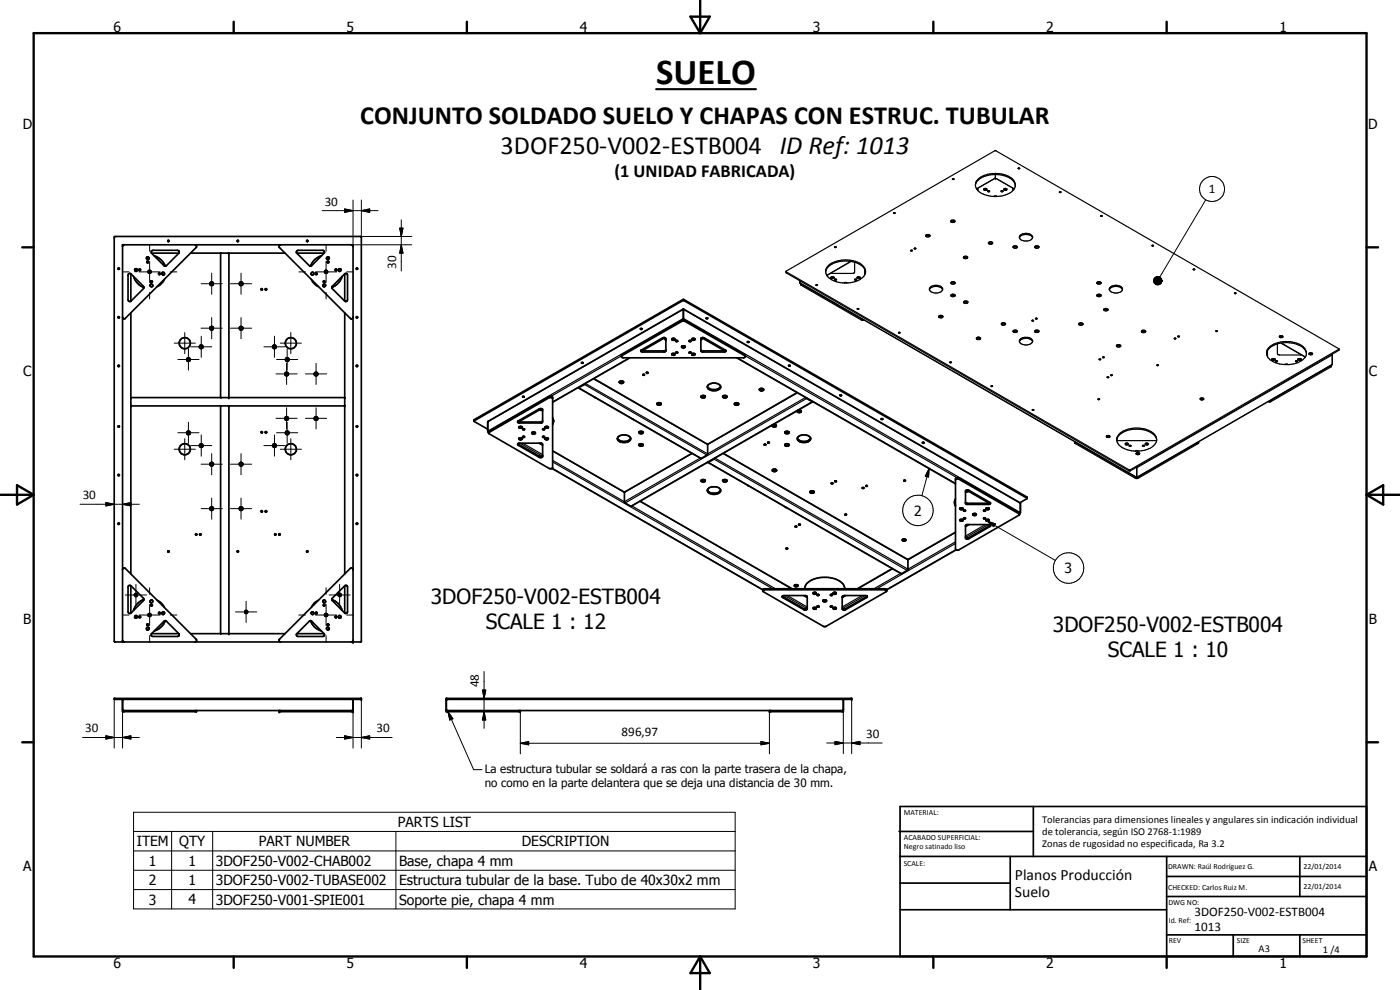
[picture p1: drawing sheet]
<svg xmlns="http://www.w3.org/2000/svg" width="420mm" height="297mm" viewBox="0 0 420 297" stroke-linecap="round" stroke-linejoin="round" font-family="sans-serif">
<g fill="none" stroke="#000" stroke-width=".51">
<path d="M34.4 71h73.8l.2 .1v121.3l-.1 .2-73.9-.1zM36.8 73.4h69.1v119.2l-.1-.1M36.8 73.4l.1 .2M36.8 73.4v119.2M37.3 73.4l-.5 .6M44.1 78.4h.3l.1 .3-.4 .1zM45.4 75.4l.5-.3h7.4l.3 .1 .2 .5-3.9 4-.4 .1-4-3.8zM45.5 75.9h8.2M46.3 76.8a5.2 5.2 0 0 1 3.3 3M50.4 72.2l.3 .1-.2 .2zM57.2 75.9h28.3M58.5 73.4l.5 .4v.4l-21.5 21.4-.3 .1-.4-.5"/>
<path d="M66.2 75.9v43.4M68.7 75.9v43.4M71.2 72.2l.4 .1-.2 .2zM84.2 73.4l-.4 .4v.4l21.4 21.4 .4 .1 .3-.4M89 75.4l.4-.3h7.5l.4 .3 .1 .3-3.9 4-.4 .1-4.1-3.9zM89.1 75.9h8.2M92 72.2h.4l-.1 .3zM96.5 76.8a5 5 0 0 0-3.3 3M105.4 73.4l.5 .4M105.9 73.5l-.1 .1M35.5 80.4l.3 .1-.1 .3h-.2zM35.5 95l.3 .2-.2 .2z"/>
<path d="M38.6 82.2l.3-.2 .4 .2 3.9 3.9-.2 .5-4 3.9-.4-.2-.2-.3zM39.3 82.2v8.1M39.3 93.9v78.3M40.1 82.9a5.2 5.2 0 0 0 3.1 3.4M41.7 80.8l.5 .1-.1 .3h-.4zM47.7 82h.3l-.1 .4-.3-.2zM49.3 83.8l-1.3 1.7-.9 .5M78.4 86.6l.4 .2-.2 .2zM79.7 86.6l.3 .2-.2 .2-.2-.2zM93.4 83.8l.9 1.3 1.3 .9M94.7 82h.4l.1 .3-.4 .1zM97.1 84.3a.25 .25 0 0 1 .4 .2 .25 .25 0 0 1-.3 .3z"/>
<path d="M100.6 80.8l.4 .1v.3h-.4zM102.6 82.9a5.1 5.1 0 0 1-3 3.4M103.5 82.2l.5-.1 .3 .4v7.5l-.4 .5-.4-.2M103.5 82.2v8.1M103.5 93.9v78.3M103.5 82.2l-3.9 3.8v.5l3.9 3.8M107 80.4l.3 .1-.1 .3h-.2zM107 95l.3 .2-.2 .2zM192.2 98.6l.5 .1-.3 .1zM205.1 92.7v3.3M205.1 92.7l-58.6 33.7-.1 3 .2 .2M205.1 92.7l101 58.1"/>
<path d="M35.5 109.6l.3 .1-.1 .3h-.2zM39.3 119.3h64.2M107 109.6l.3 .1-.1 .3h-.2zM156.9 119.1v.1M157.3 119.1l-.4 .1M157.3 119l-.3-.1-.1 .2M157.3 119v.1M165.9 119.5l-.4-.2h-.7l-18.2 10.6M173.5 116.3l.1 .1M173.6 116.4l36.7 21.1 2.1-1.2v-3M174.5 108.8h.5l-.3 .2zM175.6 115.1l-2 1.3"/>
<path d="M178.2 113.6l34.2 19.7M178.4 119.2l.3 .1M185.9 114.5l.4 .2 .8-.2M186 114.5a.56 .56 0 0 1 .7-.3 .56 .56 0 0 1 .3 .7 .59 .59 0 0 1-.7 .2 .59 .59 0 0 1-.3-.6zM186.5 106.9l18.3-10.6 .7 .1 18.2 10.5M186.6 106.5l18.1-10.4 .5-.1 18.4 10.5 .1 .5-.6 .4h-36l-.6-.3zM189 107.4l-23.1 13.3M192.3 105.2l6.5-3.8 .5-.1 .5 .2v3.8l-.2 .2-6.7 .1-.5-.1zM192.9 112.4l.4-.1 .1 .2-.3 .1zM199.3 101.4l.5 .8M199.8 101.8l-.3-.5-6.8 4M199.8 104.9l-.4 .4h-6.7l-.3-.2"/>
<path d="M201.6 106.3h.1M201.7 106.2h.8M201.7 101.6l-.1 .2a.45 .45 0 0 0 .5 .3 .45 .45 0 0 0 .4-.5M201.7 106.2l-.1 .1M201.7 101.6h.8M202.5 106.2l-.2 .4h-.6l-.1-.3M202.8 105.8l.2-.2 .4 .2-.3 .2zM203 102.2l.4 .2h-.6l.3-.2M203.1 105.6l-.2 .1M204.6 103.9l.7-.1 .3 .2a.54 .54 0 0 1-.5 .4 .54 .54 0 0 1-.5-.5zM204.6 103.9h1l-.4 .2zM207 102.2l.4 .2h-.6l.2-.2"/>
<path d="M207 105.6l.3 .1a.24 .24 0 0 1-.2 .3 .24 .24 0 0 1-.3-.3l.2-.1M207.6 106.3h.1M207.6 106.3l.2 .3h.6l.2-.3M207.7 101.6l-.1 .2a.43 .43 0 0 0 .5 .3 .43 .43 0 0 0 .4-.5M207.7 101.6h.8M207.7 106.2h.8M207.7 106.2l-.1 .1M208.5 106.2l.1 .1M208.6 106.3h.1M210.3 104.9l.5 .4h6.6l.4-.2M210.4 101.4h1l6.3 3.6 .1 .4-.6 .2-6.6-.1-.3-.2zM210.5 118.9l.5 .2 .6-.2"/>
<path d="M210.5 118.8a.7 .7 0 0 1 1.2 .3l-.3 .3h-.6l-.4-.3zM210.6 101.3l6.9 4M210.7 101.3l-.4 .5M210.9 101.4l-.6 .8M212.3 116a2.6 2.6 0 0 0 3.8 .3l.2-.3M212.5 115.6a2.54 2.54 0 0 1 3.8 .4l-.1 .4a2.64 2.64 0 0 1-3.7 .2l-.2-.4zM216.9 118.9l.6 .2 .6-.2M217 118.8l.9-.1 .3 .4-.4 .3h-.6l-.3-.3zM221.1 107.4l65.7 37.8M224.3 102.5l.5 .1-.3 .1zM227.9 116.8a.68 .68 0 0 0 .6 .5 .68 .68 0 0 0 .7-.3l-.1-.2M227.9 116.8l.4-.3 .8 .3"/>
<path d="M228 116.8l.4 .2 .7-.2M236.7 109.6l.4 .2-.3 .1zM239.3 117.8l-26.9 15.5M241.9 119.3l2 1.3M252.1 118.5l.4 .2h-.3zM35.5 127.8l.3 .1-.1 .2h-.2zM39.3 121.8h64.2M66.2 121.8v68.3M68.7 121.8v68.3M78.4 129.6l.4 .1-.4 .2zM78.4 129.5v.1M79.6 129.6l.4 .1-.2 .2z"/>
<path d="M107 127.8l.3 .1-.1 .2h-.2zM142.3 126.4l.1-.5 62.7-36.1 103.1 59.3-.1 .5-2 1.2M142.3 126.4l4.1 2.4M142.3 126.3v.1M142.4 126.2l-.1 .1M142.4 126.2l62.8-36 102.9 59.2M146.5 129.5l.1 .1M146.7 129.5l18.1-10.5h1v21.5h-1l-18-10.3-.2-.2zM155.4 133.2l.3-.2h6.9l.2 .3v3.7l-.3 .3-.7-.1-6.3-3.6zM155.4 133.1l6.4 3.8h.7l.3-.2M155.5 126.3l6.3-3.6 .7-.1 .3 .3v3.7l-.2 .3h-6.9l-.3-.2zM155.7 131.5a.47 .47 0 0 0 .5 .5 .47 .47 0 0 0 .5-.5"/>
<path d="M155.7 128.1a.47 .47 0 0 0 .5 .4 .47 .47 0 0 0 .5-.4M155.7 128.1h1M155.7 131.5h1M155.8 131.5h.8M155.8 128.1h.8M156.9 131l.5 .1-.2 .2zM157 128.7h.4l-.1 .2-.5-.1 .5-.1M157.4 131.1h.1M159.7 129.8h.9M160.6 129.8a.51 .51 0 0 1-.4 .5 .51 .51 0 0 1-.6-.5M160.6 129.8l-.5-.2-.5 .2M161.8 123l1 .2"/>
<path d="M161.9 133l.9 .5M162.5 122.6l-6.8 3.9M162.8 126.2l-.5 .4h-6.4l-.5-.2M162.9 131h.5v.2h-.5zM163 128.7h.4l-.1 .2-.5-.1 .4-.1M163.4 131.1h.1M163.5 131.6a.59 .59 0 0 1 1 .2l-.5 .2zM163.6 128.1l.6-.2 .4 .3a.68 .68 0 0 1-1.1 .1zM163.6 131.5h.9M163.6 128.1h.9M165.9 125.3l.2 .9-.2 1.2M165.9 135.3l21.5 12.4"/>
<path d="M166.1 126.2l-.2 .9M185.3 131.5a2.47 2.47 0 0 0 4 0M185.5 131.1a2.54 2.54 0 0 1 3.8 .4 1.39 1.39 0 0 1-1.5 1.3h-1a1.15 1.15 0 0 1-1.2-.4 1.15 1.15 0 0 1-.1-1.3zM189.7 125.6l.3 .3M191.8 133.3l.6 .3 .5-.3M191.8 129.6l.4 .2 .7-.2M191.8 129.5l.8-.1 .4 .2a.57 .57 0 0 1-.6 .5 .57 .57 0 0 1-.6-.6zM191.8 133.3l.8-.2 .4 .2a.57 .57 0 0 1-.6 .6 .57 .57 0 0 1-.6-.6zM197.2 121l.6 .2 .6-.2M197.3 120.9a.75 .75 0 0 1 1.1 .4v.1a.63 .63 0 0 1-.7 .2 .63 .63 0 0 1-.4-.7zM207.7 136l-20.3 11.7M212.4 138.7h.1"/>
<path d="M212.4 138.7l58 33.4 2-1.1v-3.1M214.4 137.5l-2 1.2M217.1 136l55.3 31.9M220.4 121.1l.6-.3 .6 .3M220.4 121.1a.68 .68 0 0 0 .6 .5 .68 .68 0 0 0 .7-.3l-.1-.2M220.5 121.1l.4 .2 .7-.2M229.3 133.4l.4-.1 .1 .2zM230.4 132.7l.5 .1-.3 .2zM230.8 132.7l.1 .1M231.7 127.6a.74 .74 0 0 1 1.3 .2 .73 .73 0 0 1-1.3-.2zM231.8 127.6l.6 .2 .5-.2M235.6 133.3l.6 .3 .6-.3"/>
<path d="M235.6 129.6l.4 .2 .8-.2M235.7 129.5a.7 .7 0 0 1 1.1 .3 .69 .69 0 0 1-.7 .3 .69 .69 0 0 1-.5-.4zM235.7 133.3a.68 .68 0 0 1 1.1 .3 .66 .66 0 0 1-.7 .3 .66 .66 0 0 1-.5-.5zM239.3 131.5a1.38 1.38 0 0 0 1.4 1.3l1.7-.2 .7-.5 .2-.6M239.3 131.5a2.39 2.39 0 0 1 4 0M239.3 131.5a2.51 2.51 0 0 0 4 0M239.3 123.2l.5 .3 .6-.3M239.3 123.2a.7 .7 0 0 1 1.2 .3 .69 .69 0 0 1-.7 .3 .69 .69 0 0 1-.5-.5zM243.9 120.6l-54.5 31.3-2-1.2v-3M244 120.5l-.1 .1M264.5 125.6l.5 .1-.4 .2zM265 125.7l-.1 .1"/>
<path d="M276.8 132.8l.4-.1 .1 .2-.3 .1zM277.3 132.8v.1M35.5 157l.3 .1-.3 .2zM35.5 142.4l.3 .3h-.3zM78.4 153.2l.4 .3-.2 .2zM107 157l.3 .1-.3 .2zM107 142.4l.3 .3h-.3zM165.6 140.5l63.3 36.5M192.1 150.4l45.6 26.3M210.5 144.1l.5 .2 .6-.2M210.5 144a.7 .7 0 0 1 1.2 .3 .69 .69 0 0 1-.7 .3 .69 .69 0 0 1-.6-.5zM212.3 147.1a2.03 2.03 0 0 0 2.8 1.1l1-.5 .2-.6"/>
<path d="M212.3 147.1a2.45 2.45 0 0 1 4 0M212.3 147a2.51 2.51 0 0 0 4 0M216.9 144.1l.6 .2 .6-.2M217 144l.7-.1 .4 .2a.63 .63 0 0 1-.6 .5 .63 .63 0 0 1-.6-.5zM224.4 145.6l.2 .2M231.8 141l.6 .2 .6-.2M233 141l.1 .2-.4 .3-.9-.1v-.4M233 141l-.8-.2-.4 .2M235.7 152.1l.3 .2M238.7 157.9l.4 .1-.4 .1zM239.1 158h.1M239.8 157.3l.4 .1-.4 .1z"/>
<path d="M240.2 157.4h.1M243.1 147.5l.8-.2 .5 .3a.68 .68 0 0 1-.7 .4 .68 .68 0 0 1-.6-.5zM243.2 147.5l.3 .2 .8-.2M250.5 144.4h.1M250.6 144.3l.4 .1-.4 .1zM253.6 154.4l.3-.1 .1 .1zM258.8 146.4h.5l-.2 .2zM259.9 145.7l.4 .1-.4 .1zM271.2 144.2l.3-.1 .2 .2zM286.5 150.6l.3 1.2M286.5 150.6l.3 .9M286.8 149.7l-.3 .9"/>
<path d="M286.8 159.7l-14.4 8.2M286.8 144l.3-.3h.5l18.4 10.6M286.8 143.6v21.1l.2 .3M286.8 143.5l1-.1 18.2 10.7M286.8 143.5v.1M288.1 156l.2-.1a.4 .4 0 0 1 .5-.1 .4 .4 0 0 1 .2 .4l-.6 .2-.3-.2zM288.1 152.5l.6-.1 .3 .3-.7 .2zM288.1 156h.9M288.1 152.5h.9M289.2 155.5l.6-.1a.3 .3 0 0 1-.3 .3 .3 .3 0 0 1-.3-.2zM289.2 153.1l.6 .1-.3 .2zM289.4 153l.1 .1"/>
<path d="M289.8 150.8l.3 .2h6.7l.4-.2M289.9 157.5l6.9-.1 .5 .4-6.5 3.8-.7 .1-.3-.2zM290.1 147.1l6.8 3.9M290.1 147.1l-.3 .1v3.9l.2 .2h6.8l.4-.2v-.3M290.1 147.1h.7l6.4 3.7M290.7 157.4l-.9 .5M290.8 147.4l-1 .3M292 154.2h.9M292.9 154.2l.1 .2a.53 .53 0 0 1-.6 .3 .53 .53 0 0 1-.4-.5M292.9 154.2h-.9M295.2 153.1h.5v.2h-.5zM295.3 155.4h.4v.2l-.4 .1-.1-.1z"/>
<path d="M295.3 153.1h.3M295.9 152.6l.7-.2 .3 .3-.7 .2zM295.9 156a.44 .44 0 0 0 .5 .4 .44 .44 0 0 0 .4-.4M295.9 156h.9M295.9 152.5h.9M297.2 157.6l-6.4 3.7-.5 .1-.5-.2M306 154.1l-.2 .5-18 10.4h-.8M306.1 150.8l.1 3M306.1 154l-.1 .1M306.1 153.9l-.1 .2M306.2 153.8l-.1 .1M306.2 153.8h.1"/>
<path d="M308.1 149.4l.1 .1M36.8 170.9l.2-.4 .6 .1 21.4 21.3-.1 .5-.4 .2M38.7 175.7l.6 .1 3.9 3.9-.2 .5-4 3.9-.4-.2-.2-.3v-7.5zM39.3 175.8v8.1M43.2 179.8a5.2 5.2 0 0 0-3.1 3.3M50.4 165.4l.2-.1 .1 .2-.3 .2zM58.7 160.2l.4 .2-.2 .2zM71.2 165.4l.2-.1 .2 .2-.3 .2zM82.5 160.2l.3 .2-.2 .2zM92 165.4l.3-.1v.4zM99.6 179.8a4.9 4.9 0 0 1 3 3.3M103.5 175.8v8.1"/>
<path d="M103.5 175.8l-3.9 3.8v.5l3.9 3.8M103.5 175.8l.5-.1 .3 .4v7.5l-.4 .5-.4-.2M105.9 170.7l-.3-.3-.5 .2-21.3 21.3 .1 .5 .3 .2M228.9 177.3l.6-.3h36l.6 .3M229 176.8l36.7-.1 .4 .2v.5l-18.3 10.6h-.6l-18.1-10.5zM234.8 178.9l.6-.2 6.6 .1 .3 .3-.1 3.7-.8 .2-6.5-3.7zM234.8 178.9l6.4 3.7 .5 .1 .6-.3M235.9 164.6h.1M235.9 164.5l.5 .1-.3 .1zM238.4 175.6a.61 .61 0 0 1 1.1 .2l-.3 .2h-.5zM238.5 175.6h.9M241.3 178.7l1 .5"/>
<path d="M241.5 176.5v.2a4.3 4.3 0 0 1 4.3-3.3 7.2 7.2 0 0 1 7.5 2.2l.2 1.1M244.1 177.8h.8M244.2 177.8h.7M244.2 177.8l-.2 .2a.45 .45 0 0 0 .5 .3 .45 .45 0 0 0 .4-.5M245.6 178.4l.1 .2h-.5l.4-.2M249.5 178.4l.3 .2-.5 .1v-.3h.3M250.1 177.8l.6-.1 .3 .3a.45 .45 0 0 1-.5 .3 .45 .45 0 0 1-.4-.5zM250.1 177.8h.8M252.8 178.9l.6-.2h6.3l.6 .3-.2 .3-6.5 3.7h-.5l-.3-.3zM253.5 176.5v.2M253.7 178.7l-.9 .5M260.2 178.9l-6.4 3.7-.5 .1-.5-.3"/>
<path d="M267.7 170.6l-10.4 6.1M270.8 161.9l.4 .2 .6-.2M270.9 161.8l.4-.1 .6 .3a.6 .6 0 0 1-.5 .4 .6 .6 0 0 1-.6-.2zM287 165l-20.9 12M36.8 192.2l.5 .4M36.9 192.5l-.1 .1M44.2 187.2l.3 .1v.3a.25 .25 0 0 1-.4 0 .25 .25 0 0 1 .1-.4zM45.3 181.4h.3l.2 .1-.2 .3h-.3zM45.5 190.1l-.1 .7 .5 .2h7.4l.4-.2v-.7M45.5 190.1h8.2M45.5 190.1l4-3.9 .4 .2 3.8 3.7M47.1 180.1l1.3 .9 .9 1.2"/>
<path d="M49.6 186.2a5.3 5.3 0 0 1-3.3 3.2M57.2 190.1h28.3M89 190.2l3.8-3.8 .4-.2 4.2 4.2-.1 .4-.4 .2h-7.5l-.4-.2zM89.1 190.1h8.2M93.2 186.2a5.1 5.1 0 0 0 3.3 3.2M95.6 180.1l-1.3 .9-.9 1.2M97.1 181.4h.3v.4h-.3zM98.3 187.2l.4 .2-.2 .3-.3-.2zM100.6 185a.25 .25 0 0 1 .4-.1 .25 .25 0 0 1-.1 .4h-.2zM105.9 192.3l-.5 .3M244.1 182.4l.7-.2 .2 .3-.2 .3h-.5zM244.1 182.4h.8"/>
<path d="M245.6 181.8l.2 .2M245.6 181.8l-.4 .1 .1 .2 .5-.1M245.8 182h.1M247 180.1h1l-.4 .2zM247.1 180l.9 .1a.49 .49 0 0 1-.5 .5 .49 .49 0 0 1-.5-.5zM249.5 181.8l.3 .2M249.6 181.8l-.3 .1-.1 .2 .6-.1M249.8 182h.1M250.1 182.4l.6-.2 .3 .3-.1 .3h-.6zM250.1 182.4h.8M34.3 209.5h74.1v.3h-74.1zM37 209.8l-.2 .3v2.9l.1 .2"/>
<path d="M59 213.2v.3h-22.2v-.3h69.1v.3h-22.1v-.3M105.7 209.8l.2 .2-.1 3.2M133.9 209.5h121.7v.3h-121.7zM134.2 209.8l-.3 .2v3l.2 .2M156.2 213.2v.3h-22.3v-.3h119.2v.3h-22.2v-.3M252.8 209.8l.3 .3v2.9M253.1 213l-.2 .2M253.1 213h.1M269.8 249.5h40.3M270.1 242h140v45h-140zM270.1 257h140M303.2 257v16"/>
<path d="M310.1 242v15M350.1 257v30M390.1 257v12M270.1 265h33.1M270.1 273h80M350.1 269h60M350.1 263h60M350.1 280.5h60M370.1 280.5v6.5M390.1 280.5v6.5"/>
<circle cx="44.4" cy="77.5" r=".39"/>
<circle cx="98.4" cy="77.5" r=".43"/>
<circle cx="98.4" cy="78.6" r=".25"/>
<circle cx="40.8" cy="81" r=".39"/>
<circle cx="44.9" cy="81.5" r=".47"/>
<circle cx="45.5" cy="85.6" r=".42"/>
<circle cx="45.5" cy="84.5" r=".24"/>
<circle cx="49" cy="82.1" r=".41"/>
<circle cx="63.5" cy="98.5" r=".56"/>
<circle cx="63.5" cy="85.2" r=".53"/>
<circle cx="72.3" cy="98.5" r=".56"/>
<circle cx="72.4" cy="85.2" r=".54"/>
<circle cx="93.7" cy="82.1" r=".42"/>
<circle cx="97.3" cy="85.7" r=".41"/>
<circle cx="97.9" cy="81.5" r=".47"/>
<circle cx="101.9" cy="81" r=".4"/>
<circle cx="212.1" cy="95.5" r=".21"/>
<circle cx="55.5" cy="103" r="1.66"/>
<circle cx="56.6" cy="107.9" r=".55"/>
<circle cx="60.4" cy="104.1" r=".55"/>
<circle cx="82.4" cy="104.1" r=".55"/>
<circle cx="86" cy="112.2" r=".55"/>
<circle cx="86.2" cy="107.9" r=".54"/>
<circle cx="87.3" cy="103" r="1.66"/>
<circle cx="94.9" cy="112.2" r=".55"/>
<circle cx="194.2" cy="111.8" r=".22"/>
<circle cx="55.5" cy="134.8" r="1.68"/>
<circle cx="56.6" cy="129.9" r=".54"/>
<circle cx="60.4" cy="133.7" r=".55"/>
<circle cx="63.5" cy="139.3" r=".54"/>
<circle cx="72.3" cy="139.3" r=".55"/>
<circle cx="82.4" cy="133.7" r=".55"/>
<circle cx="86" cy="125.5" r=".54"/>
<circle cx="86.2" cy="129.9" r=".54"/>
<circle cx="87.3" cy="134.8" r="1.66"/>
<circle cx="94.9" cy="125.6" r=".55"/>
<circle cx="63.5" cy="152.6" r=".55"/>
<circle cx="72.4" cy="152.6" r=".54"/>
<circle cx="79.8" cy="153.4" r=".22"/>
<circle cx="249.7" cy="145.1" r=".21"/>
<circle cx="40.8" cy="178.5" r=".45"/>
<circle cx="60.1" cy="160.4" r=".21"/>
<circle cx="83.9" cy="160.4" r=".21"/>
<circle cx="102" cy="178.5" r=".45"/>
<circle cx="40.8" cy="185.1" r=".4"/>
<circle cx="41.9" cy="185.1" r=".25"/>
<circle cx="44.3" cy="188.6" r=".42"/>
<circle cx="44.9" cy="184.5" r=".47"/>
<circle cx="45.4" cy="180.4" r=".42"/>
<circle cx="47.8" cy="184" r=".26"/>
<circle cx="49" cy="184" r=".41"/>
<circle cx="73.9" cy="183.6" r=".46"/>
<circle cx="93.8" cy="184" r=".42"/>
<circle cx="94.9" cy="183.9" r=".26"/>
<circle cx="97.3" cy="180.5" r=".41"/>
<circle cx="97.8" cy="184.5" r=".47"/>
<circle cx="98.4" cy="188.6" r=".41"/>
<circle cx="102" cy="185.1" r=".43"/>
</g>
<g fill="none" stroke="#000" stroke-width=".35">
<path d="M285.8 53.7l.5 .1zM285.8 53.8h.1M293.4 53.9a8.5 8.5 0 0 1 10.7 .1 2.56 2.56 0 0 1-1.3 4.1 8.9 8.9 0 0 1-9.3-.9 2.28 2.28 0 0 1-.1-3.3zM293.4 56.5v.7M295.3 56.7a.45 .45 0 0 1 .7-.3 .45 .45 0 0 1 0 .8 .45 .45 0 0 1-.7-.3zM295.3 57h.8M296.4 57.3l.4-.1 .2 .2-.4 .1zM298.2 59l.3-.2 .7 .2M298.7 52.4v1.1M298.7 53.5l-5.6 3.2 .3 .2M298.7 53.5l5.6 3.2-.3 .2M300.6 57.2l.4 .2-.5 .1z"/>
<path d="M301.3 57h.8M304 56.5v.7M304.7 55.3a5.7 5.7 0 0 0-5.7-2.9 6.5 6.5 0 0 0-6.1 2.6l-.2 .7M304.7 55.3v.4M305.6 50.5l.2-.1 .2 .2zM318 57.6l.4 .1-.3 .1zM250.5 74l.4 .2-.3 .1zM255.4 78.4l-7.3 4.3M256.5 78.7v3l-.3 .3h-6.9M268.2 63.9h.4l-.3 .2zM273.3 75.2v.1M273.3 75.1l.5 .1-.3 .1z"/>
<path d="M274.4 74.5v.1M274.4 74.5l.5 .1-.4 .1zM277.9 70.9l.4-.2 .7 .2M277.9 70.5l.8-.1 .4 .2a.67 .67 0 0 1-.6 .5 .67 .67 0 0 1-.7-.4zM285.4 66.5l.4-.2 .7 .2M285.4 66.2l.8-.2 .4 .3a.67 .67 0 0 1-.6 .5 .67 .67 0 0 1-.7-.5zM289.1 77.2a.68 .68 0 0 1 .7-.4 .68 .68 0 0 1 .6 .6l-.6 .2-.5-.1zM289.2 77.4l.4-.2 .8 .2M296.6 72.9l.4-.3 .9 .2a.68 .68 0 0 1-.6 .5 .68 .68 0 0 1-.7-.4zM296.7 73.1l.4-.2 .7 .2M304.1 74.3l.4-.2 .8 .2M304.2 73.8h.9l.2 .3a.67 .67 0 0 1-.7 .4 .67 .67 0 0 1-.5-.5z"/>
<path d="M305.9 71.3a2.51 2.51 0 0 1 4 0M306.1 70.7a2.28 2.28 0 0 1 3.8 .6l-.8 .8-1.7 .2a1.17 1.17 0 0 1-1.2-.4 1.17 1.17 0 0 1-.1-1.2zM310.6 74a.68 .68 0 0 1 1.2 .2 .7 .7 0 0 1-1.3-.2zM310.6 74.3l.4-.2 .7 .2M345.7 73.7h.4M345.7 73.7h.5M345.7 73.7h.1M346.1 73.7h.1M204.7 96.1v.3M204.9 89.9v.3M205.3 89.9v.3M205.5 96.1v.3"/>
<path d="M235.9 81.4l63-36.2 102.9 59.4 .1 .4-63 36.3-102.9-59.4zM235.9 81.5l103 59.5 62.9-36.2M240 84.2l.1 .8 101.1 58.3M244.9 85.5v.1M244.9 85.4l.5 .1-.5 .1zM249.4 83.2l.7-.1 .2 .3-.7 .2zM249.4 83.5h.9M250.6 84.1h.3M250.7 84.1l-.2-.2 .1-.2 .5 .1-.3 .3M250.7 84.1h.1M253.3 84.9h1M256.5 83.9l.6-.1a.3 .3 0 0 1-.3 .3 .3 .3 0 0 1-.3-.2z"/>
<path d="M256.7 84.1h.2M257.2 92.6l.3-.1 .2 .3zM257.2 83.2l.7-.1 .3 .3-.7 .2zM257.2 83.5h.9M257.8 92.7l-.1 .1M258.9 95.8l-18.6-10.8 .1 .6 18.1 10.4h.8M259.5 80.7v1.8M259.7 81.3a5.7 5.7 0 0 0-5.6-3 6.3 6.3 0 0 0-6.2 2.6l-.1 .7M259.8 81.6a4.7 4.7 0 0 1-4.6 3.2 7.3 7.3 0 0 1-7.1-2.3 2.97 2.97 0 0 1 2.4-3.9 8.6 8.6 0 0 1 8.7 1.3l.5 1v.7M269.7 99.8h.4l-.3 .1zM278.9 86.9a2.51 2.51 0 0 1 4 0M278.9 86.9a2.12 2.12 0 0 1 3.2-1.1l.6 .5 .2 .6"/>
<path d="M278.9 86.9a2.39 2.39 0 0 0 4 0M281.8 95.2l.3-.2 .8 .2M282.9 95.1l-.4 .3-.8-.2M282.9 95.1a.62 .62 0 0 0-.6-.5 .62 .62 0 0 0-.6 .6M285.4 88.4h.2a.55 .55 0 0 1 .6-.2 .55 .55 0 0 1 .3 .7 .63 .63 0 0 1-.7 .1 .63 .63 0 0 1-.4-.6zM285.4 85l.4-.2 .8 .2M285.4 88.8a.77 .77 0 0 1 1.2 0M285.4 84.7a.6 .6 0 0 1 .7-.2 .6 .6 0 0 1 .4 .6 .6 .6 0 0 1-.7 .2 .6 .6 0 0 1-.4-.6zM289.3 90.5l.1-.1a.54 .54 0 0 1 .7-.2 .54 .54 0 0 1 .3 .7 .62 .62 0 0 1-.8 .2 .62 .62 0 0 1-.3-.6zM289.3 90.8l.5-.2 .6 .2M300.6 97l.6-.2 .6 .3a.62 .62 0 0 1-.7 .5 .62 .62 0 0 1-.5-.6zM300.6 97.4l.3-.2 .8 .2"/>
<path d="M304.1 99.6l.4-.2 .8 .2M305.3 99.5v-.1a.67 .67 0 0 0-.6-.4 .67 .67 0 0 0-.6 .6M305.3 99.5l-.6 .3-.6-.2M309.7 96.1l.5 .1-.2 .2zM310.6 99.6l.4-.2 .7 .2M310.6 99.2a.67 .67 0 0 1 .7-.2 .67 .67 0 0 1 .5 .5 .72 .72 0 0 1-1.3-.2zM310.8 95.5l.3-.1 .2 .2-.3 .2zM310.8 95.6v.1M323.8 97.4l.4-.2 .8 .2M323.8 97.1a.72 .72 0 0 1 1.2 .3l-.8 .2-.4-.2zM329.2 88.8l.6-.2 .6 .2M329.2 85l.4-.2 .8 .2"/>
<path d="M329.3 88.4a.62 .62 0 0 1 .7-.2 .62 .62 0 0 1 .4 .6 .7 .7 0 0 1-.7 .2 .7 .7 0 0 1-.5-.4zM329.3 84.7a.66 .66 0 0 1 .6-.2 .66 .66 0 0 1 .5 .5 .71 .71 0 0 1-1.2-.2zM331.3 93.1l.6-.3 .6 .3M331.3 92.7l.7-.2 .5 .3a.67 .67 0 0 1-.6 .5 .67 .67 0 0 1-.7-.5zM332.9 86.9a2.47 2.47 0 0 1 4 0M333.1 86.3a2.49 2.49 0 0 1 3.8 .4 2.05 2.05 0 0 1-3.1 1 .92 .92 0 0 1-.7-1.4zM342.6 99.3a.73 .73 0 0 1 1.2 .3 .67 .67 0 0 1-.7 .2 .67 .67 0 0 1-.5-.5zM342.6 99.6l.4-.2 .8 .2M358.1 80.8l.3-.1 .2 .2zM364.9 99.4h.1M364.9 99.3l.5 .1-.4 .1zM370.5 87.9l.2-.1 .2 .3h-.3z"/>
<path d="M164.8 119v.3M173.7 116.3l36.8 21.2M175.4 115.4l36.8 21.1M175.7 115.1l36.7 21.1 29.4-16.9M178.1 113.7l34.3 19.7 26.9-15.5M186.5 106.8l-21.1 12.1M186.6 106.4v.3M188.9 107.4l-23 13.2M192.9 105.3v.3M199.2 105.3v.3M199.4 101.3l-6.8 3.9M210.8 101.3l6.8 3.9"/>
<path d="M210.9 105.3v.3M217.2 105.3v.3M221.3 107.4l65.5 37.6M223.5 106.4v.3M223.7 106.8l63.5 36.5M242.1 119.5l-54.5 31.4M285.1 108.7h.4l-.2 .2zM293.1 101.7l.3-.2 .8 .2M293.1 101.3a.67 .67 0 0 1 .6-.2 .67 .67 0 0 1 .5 .5 .71 .71 0 0 1-1.2-.1zM297.4 115.8h.5M297.4 115.9h.5M297.4 115.8v.1"/>
<path d="M297.9 115.8v.1M305.9 102.5a2.45 2.45 0 0 1 4 0M306.1 101.9l1-.6 1.3-.1a1.1 1.1 0 0 1 1.2 .5 1.1 1.1 0 0 1-.1 1.3 2.49 2.49 0 0 1-3.6-.6zM329.5 119.8l.3-.2 .2 .2-.4 .1zM329.8 107.8h.6l-.4 .1zM330.9 107.2h.1M331 107.1l.4 .2h-.4zM332.3 113.1l.5 .1-.4 .1zM333.3 112.6l.3-.2 .2 .2zM333.8 112.6h.1M335.1 103.9l.4-.2 .8 .2M335.1 103.6a.72 .72 0 0 1 1.2 .3 .73 .73 0 0 1-1.2-.2z"/>
<path d="M347.2 109.5l.5 .1-.4 .1zM352.5 101.5l.4 .1-.4 .1zM353.5 100.8l.5 .2-.4 .1zM360.2 119.5a.5 .5 0 0 1 .6-.2 .5 .5 0 0 1 .3 .6l-.6 .1zM360.2 119.8h1M380.1 106.1a4.9 4.9 0 0 1 5.1-3.2 6.8 6.8 0 0 1 6.7 2.6l.2 .6M380.4 107a7.3 7.3 0 0 0 7.7 2.2l1.6-.4 .9-.6 1.1-1.1M380.4 105.2v1.8M381.7 107.7l.7-.1 .3 .3-.8 .2zM381.8 107.9h.8M382.9 108.2l.5 .2-.3 .2zM383 108.5h.2"/>
<path d="M383.4 103.2v3l.2 .2 7 .1M384 101.1h1M384.1 100.8l.7-.1 .2 .4-.8 .2-.2-.3zM384.4 103l7.3 4.1M385.6 109.4l.4-.2 .6 .2M388.8 108.3l.6 .1-.3 .2zM389 108.5h.2M389.5 107.9h1M389.5 107.9v-.2l.3-.1h.6l.1 .3M389.6 107.9h.8M392.1 106.1a3.6 3.6 0 0 0-3.1-3.2 8.2 8.2 0 0 0-8.5 1.7l-.4 1.4 .3 1M392.1 106.1l-.4 1"/>
<path d="M392.9 106.3h1M392.9 106.3l-.1-.1a.55 .55 0 0 1 .6-.4 .55 .55 0 0 1 .5 .4v.1M399.6 109.5l-.2 .6-18 10.4h-.8M399.6 109.6l-18.6 10.7M399.7 106.3v3.2l-58.5 33.8M401.9 104.7l-.1 .1M142.4 125.9v.3M146.4 129.4l58.7-33.9 101.1 58.3M146.4 126.6l58.7-33.8 101.1 58.2M146.8 129.4v.3M155.5 133.2v.4M155.9 126.6v.3"/>
<path d="M156 133l6.7 3.8M156.2 128.1v.4M156.2 131.6v.4M156.3 128.1v.4M156.3 131.6v.4M156.9 133l5.9 3.4M161.7 133l1.1 .6M161.8 136.9v.3M162.3 126.6v.3M162.4 122.6l-6.8 3.9M164 128.1v.4M164 131.6v.4"/>
<path d="M164.2 128.1v.4M164.2 131.6v.4M165.9 138.6l66 38.1M165.9 135.3l21.5 12.4 20.3-11.6M210.1 137.5l-22.7 13-21.5-12.4M212.6 138.7l58 33.4M214.3 137.8l57.9 33.4M214.6 137.5l57.9 33.3 14.3-8.2M217 136.1l55.5 31.9 14.3-8.2M243.7 120.5l-54.4 31.4M309.8 123l.3-.1 .2 .1-.3 .1zM332.1 130.8a.53 .53 0 0 1 .6-.2 .53 .53 0 0 1 .3 .5l-.8 .1z"/>
<path d="M332.1 131.1h.9M335.2 132.2h11.9M336.2 130a8.7 8.7 0 0 1 10.3 .3 2.6 2.6 0 0 1-1.3 4.2 8.9 8.9 0 0 1-9.3-.9 2.32 2.32 0 0 1 .3-3.6zM337.7 133.1a.47 .47 0 0 1 .5-.2 .47 .47 0 0 1 .4 .4l-.7 .2zM337.8 133.4h.7M338.9 133.8v.1M338.9 133.6h.5v.3h-.5zM340.6 135.3l.5-.1 .6 .1M341 136l.8-.2 .2 .2a.51 .51 0 0 1-.5 .4 .51 .51 0 0 1-.5-.4zM341 136.3h1M342.9 133.6l.5 .2-.3 .1zM343.7 133.4h.8"/>
<path d="M343.7 133.1l.4-.2 .5 .2a.42 .42 0 0 1-.4 .4 .42 .42 0 0 1-.5-.4zM347 131.4a5.9 5.9 0 0 0-5-2.6h-1.7a5.6 5.6 0 0 0-5.1 2.9l-.1 .4M347.1 131.7v.3M359.7 132.5v.6l-18.5 10.5-.5-.1-18.2-10.6v-.4l18.2 10.7 .7 .1 18.3-10.7M165.7 140.5l63.2 36.4M189.6 151.8l43.1 24.9M192.1 150.4l45.5 26.3M287.8 143.4v.4M288.4 152.6v.3M288.4 156v.4M288.6 152.6v.3M288.6 156v.4"/>
<path d="M290.2 147l6.8 4M290.4 151v.3M290.9 157.4l-1.1 .6M295.7 157.4l-5.9 3.4M296.3 152.6v.3M296.3 156v.4M296.4 152.6v.3M296.4 156v.4M296.6 157.4l-6.7 3.8M296.7 151v.3M297.1 157.6v.4M305.8 153.8v.3"/>
<path d="M308.1 149.1v.3M341.2 140.2v3.1M229.5 176.7v.3M234.9 178.9v.4M235.4 178.7l6.7 3.8M236.3 178.7l6 3.4M241.1 178.7l1.2 .7M253.9 178.7l-1.1 .7M258.7 178.7l-5.9 3.4M259.6 178.7l-6.7 3.8M260.1 178.9v.4M265.5 176.7v.3"/>
<path d="M267.9 170.7l-10.4 6M270.3 172l-8 4.7M286.8 163.1l-23.7 13.6M286.8 164.9l-20.7 12M290.8 161.3v.3M241.2 182.6v.3M253.8 182.6v.3"/>
<circle cx="301.8" cy="56.8" r=".4"/>
<circle cx="330.5" cy="64.8" r=".2"/>
</g>
<g fill="#000">
<circle cx="298.7" cy="53.5" r=".18"/>
<circle cx="68.7" cy="75.9" r=".25"/>
<circle cx="205.1" cy="92.7" r=".25"/>
<circle cx="39.3" cy="119.3" r=".25"/>
<circle cx="68.7" cy="119.3" r=".25"/>
<circle cx="103.5" cy="119.3" r=".25"/>
<circle cx="39.3" cy="121.8" r=".25"/>
<circle cx="68.7" cy="121.8" r=".25"/>
<circle cx="103.5" cy="121.8" r=".25"/>
<circle cx="341.2" cy="143.3" r=".18"/>
<circle cx="68.7" cy="190.1" r=".25"/>
<circle cx="105.9" cy="192.6" r=".25"/>
<circle cx="83.8" cy="213.5" r=".25"/>
<circle cx="105.9" cy="213.2" r=".25"/>
<circle cx="105.9" cy="213.5" r=".25"/>
<circle cx="108.4" cy="209.8" r=".25"/>
<circle cx="108.4" cy="209.5" r=".25"/>
<circle cx="133.9" cy="209.8" r=".25"/>
<circle cx="133.9" cy="209.5" r=".25"/>
<circle cx="230.9" cy="213.5" r=".25"/>
<circle cx="255.6" cy="209.8" r=".25"/>
<circle cx="255.6" cy="209.5" r=".25"/>
</g>
<g fill="none" stroke="#000" stroke-width=".3">
<path d="M293.1 56.6l5.6-3.2 5.7 3.2M361.9 59.9l-13.8 23.2M44.9 73.4v2M44.9 78.4v6.4M96.7 63.2h16.7M97.9 73.4v2M97.9 78.4v6.4M103.5 62.7l2.4 .5-2.4 .5zM105.9 60v13.4h17.7M108.2 71h15.4M108.4 63.2l2.5-.5v1zM108.4 60v11.2"/>
<path d="M120 68.5h.9l-.5 2.5zM120.4 73.4l.5 2.5h-.9zM120.4 66v15.3M255.3 78.4l-7.2 4.2M36.7 81.6h2M41.7 81.6h6.4M44.9 87.8v1.9M51.1 81.6h2M55.4 99.8v6.3M60.4 98.5h6.3M60.4 85.1h6.3M63.5 82v6.3"/>
<path d="M63.5 95.3v6.3M69.2 98.5h6.3M69.2 85.1h6.3M72.3 82v6.3M72.3 95.3v6.3M87.3 99.8v6.3M89.7 81.6h2M94.7 81.6h6.3M97.9 87.8v1.9M104 81.6h2M236 81.6v.3M240 84.8l101.2 58.4 58.6-33.9"/>
<path d="M240.4 85.3v.3M249.8 83.1v.3M249.9 83.1v.3M257.6 83.1v.3M257.8 83.1v.3M258.5 95.7v.3M346.2 84.1l2.5 .1-2.5 .2zM346.2 84.4l2.5-.2-2.4 .4zM346.2 84.2h2.5M346.3 83.8l2.4 .4-2.5-.1zM346.3 84.6l2.4-.4-2.3 .7zM346.4 83.6l2.3 .6-2.4-.4z"/>
<path d="M346.4 84.9l2.3-.7-2.2 .9zM346.5 83.4l.2-.2 2 1zM346.5 83.4l2.2 .8-2.3-.6zM346.5 85.1l2.2-.9-2 1.1zM346.7 83.2l.3-.1 1.7 1.1zM346.7 85.3l2-1.1-1.7 1.2zM347 83.1l.2-.1 1.5 1.2zM347 85.4l1.7-1.2-1.5 1.3zM347.2 83h.3l1.2 1.2zM347.2 85.5l1.5-1.3-1.2 1.3zM347.5 83h.3l.9 1.2zM347.8 83l.2 .1 .7 1.1z"/>
<path d="M348 83.1l.7 1.1zM348.3 83.3l.4 .9zM348.4 83.5l.3 .7zM348.6 83.7l.1 .5zM348.7 84.2l-.9 1.2-.3 .1zM348.7 84.2l-.9 1.2zM348.7 84.2l-.7 1.1zM348.7 84.2l-.4 1zM348.7 84.2l-.3 .8zM348.7 84.2l-.1 .6zM348.7 84.2l-.1 .3zM52.3 103h6.3"/>
<path d="M53.4 107.9h6.3M56.5 104.7v6.3M57.2 104.1h6.4M60.4 100.9v6.3M79.2 104.1h6.3M82.4 100.9v6.3M82.8 112.2h6.4M83 107.9h6.4M84.1 103h6.4M86 109v6.4M86.2 104.7v6.3M91.7 112.2h6.3"/>
<path d="M94.9 109v6.4M382.1 107.6v.3M382.2 107.6v.3M384.6 102.9l7.1 4.2M389.9 107.6v.3M390.1 107.6v.3M399.4 109.8v.3M399.8 106.5l-58.6 33.9-.3-.1M401.7 104.8v.4M52.3 134.8h6.3M53.4 129.8h6.3M55.4 131.6v6.4"/>
<path d="M56.5 126.7v6.3M57.2 133.7h6.4M60.4 139.3h6.3M60.4 130.5v6.4M63.5 136.1v6.4M69.2 139.3h6.3M72.3 136.1v6.4M79.2 133.7h6.3M82.4 130.5v6.4M82.8 125.5h6.4M83 129.8h6.4M84.1 134.8h6.4"/>
<path d="M86 122.3v6.4M86.2 126.7v6.3M87.3 131.6v6.4M91.7 125.5h6.3M94.9 122.3v6.4M322.7 132.8v.3M359.6 132.8v.3M381.4 120.2v.3M24 151.3h17.8M31.8 150.8l2.5 .5-2.5 .5zM36.8 151.3l2.5-.5v1zM60.4 152.6h6.3"/>
<path d="M63.5 149.4v6.4M69.2 152.6h6.3M72.3 149.4v6.4M278.8 140.6l-.1 2.5-1-.2zM278.8 140.6l-2.1 8.1M296.3 156.4l2.4 .8-.5 .8zM296.3 156.4l20.4 11.7M338.8 140.9v.4M339.2 140.9v.4M340.7 143.2v.3M341.6 143.2v.3M37.6 178.5h6.4"/>
<path d="M40.8 175.3v6.4M44.9 176.4v2M97.9 176.4v2M98.8 178.5h6.3M101.9 175.3v6.4M36.7 184.5h2M41.7 184.5h6.4M44.9 181.4v6.3M44.9 190.7v2M51.1 184.5h2M70.7 183.6h6.3M73.9 180.4v6.4"/>
<path d="M89.7 184.5h2M94.7 184.5h6.3M97.9 181.4v6.3M97.9 190.7v2M104 184.5h2M34.3 209.8v14.7M36.8 213v11.5M105.9 213v11.5M108.4 209.8v14.7M134.4 213.5l1.5 2.1-.9 .4zM134.4 213.5l7.7 17.4h2.5M144.8 207.1h1l-.5 2.4z"/>
<path d="M145.3 213.5l.5 2.5h-1zM145.3 201.5v17M156.2 213.5v12.7M230.9 213.5v12.7M253.1 213v13.1M255.6 209.8v16.3M24.8 221.3h17M31.8 220.8l2.5 .5-2.5 .4zM36.8 221.3l2.5-.5v.9zM101 221.3h16.7M103.5 220.8l2.4 .5-2.4 .4zM108.4 221.3l2.5-.5v.9z"/>
<path d="M156.2 223l2.5-.5v1zM156.2 223h74.7M228.4 222.5l2.5 .5-2.5 .5zM248.1 222.9h16.6M250.6 222.5l2.5 .4-2.5 .5zM255.6 222.9l2.5-.4v.9zM40.1 243.7h180.5v29h-180.5zM40.1 249.5h180.5M40.1 255.3h180.5M51.5 249.5v23.2M63.8 249.5v23.2M118.8 249.5v23.2"/>
<path d="M40.1 261.1h180.5M40.1 266.9h180.5"/>
<circle cx="363.8" cy="56.7" r="3.8"/>
<circle cx="275.5" cy="153.1" r="4.6"/>
<circle cx="320.7" cy="170.4" r="4.6"/>
</g>
<g fill="none" stroke="#000" stroke-width=".71">
<path d="M10.1 9.9h400v277.1h-400zM70.1 6.5v3.4M140.1 6.5v3.4M207.2 5h5.8l-2.9 4.9zM210.1 0v9.9M280.1 6.5v3.4M350.1 6.5v3.4M6.7 74.2h3.4M410.1 74.2h3.5M.1 148.5h10M5.1 145.6l5 2.9-5 2.9zM410.1 148.5h10"/>
<path d="M410.1 148.5l5-2.9v5.8zM6.7 222.7h3.4M410.1 222.7h3.5M70.1 287v3.4M140.1 287v3.4M210.1 287v10M210.1 287l2.9 5h-5.8zM280.1 287v3.4M350.1 287v3.4"/>
</g>
<path d="M196.9 26.8h30" fill="none" stroke="#000" stroke-width=".63"/>
<g fill="#000">
<path d="M103.5 62.7l2.4 .5-2.4 .5zM108.4 63.2l2.5-.5v1zM120 68.5h.9l-.5 2.5zM120.4 73.4l.5 2.5h-.9zM348.6 83.7l.1 .5zM348.4 83.5l.3 .7zM348.3 83.3l.4 .9zM348 83.1l.7 1.1zM347.8 83l.2 .1 .7 1.1zM347.5 83h.3l.9 1.2zM347.2 83h.3l1.2 1.2zM347 83.1l.2-.1 1.5 1.2z"/>
<path d="M346.7 83.2l.3-.1 1.7 1.1zM346.5 83.4l.2-.2 2 1zM346.5 83.4l2.2 .8-2.3-.6zM346.4 83.6l2.3 .6-2.4-.4zM346.3 84.6l2.4-.4-2.3 .7zM346.4 84.9l2.3-.7-2.2 .9zM346.5 85.1l2.2-.9-2 1.1zM346.7 85.3l2-1.1-1.7 1.2zM347 85.4l1.7-1.2-1.5 1.3zM347.2 85.5l1.5-1.3-1.2 1.3zM348.7 84.2l-.9 1.2-.3 .1zM348.7 84.2l-.9 1.2z"/>
<path d="M348.7 84.2l-.7 1.1zM348.7 84.2l-.4 1zM348.7 84.2l-.3 .8zM348.7 84.2l-.1 .6zM348.7 84.2l-.1 .3zM31.8 150.8l2.5 .5-2.5 .5zM36.8 151.3l2.5-.5v1zM278.8 140.6l-.1 2.5-1-.2zM296.3 156.4l2.4 .8-.5 .8zM134.4 213.5l1.5 2.1-.9 .4zM144.8 207.1h1l-.5 2.4zM145.3 213.5l.5 2.5h-1z"/>
<path d="M31.8 220.8l2.5 .5-2.5 .4zM36.8 221.3l2.5-.5v.9zM103.5 220.8l2.4 .5-2.4 .4zM108.4 221.3l2.5-.5v.9zM156.2 223l2.5-.5v1zM228.4 222.5l2.5 .5-2.5 .5zM250.6 222.5l2.5 .4-2.5 .5zM255.6 222.9l2.5-.4v.9z"/>
</g>
<path d="M346.2 84h2.5" fill="none" stroke="#000" stroke-width=".42"/>
<path d="M346.2 84.4h2.5" fill="none" stroke="#000" stroke-width=".38"/>
<text font-size="11" x="197" y="25.2">SUELO</text>
<g font-size="7.9">
<text x="108.1" y="37.1">CONJUNTO SOLDADO SUELO Y CHAPAS CON ESTRUC. TUBULAR</text>
<text x="150.2" y="46.1">3DOF250-V002-ESTB004 ID Ref: 1013</text>
</g>
<g font-size="6.3">
<text x="129.3" y="181.2">3DOF250-V002-ESTB004</text>
<text x="145.8" y="188.7">SCALE 1 : 12</text>
<text x="316" y="189.6">3DOF250-V002-ESTB004</text>
<text x="332.5" y="197.1">SCALE 1 : 10</text>
</g>
<text font-size="5.5" x="184.4" y="53.1">(1 UNIDAD FABRICADA)</text>
<g font-size="4.7">
<text x="304.6" y="263.9">Planos Producción</text>
<text x="304.6" y="269.3">Suelo</text>
</g>
<g font-size="4.2">
<text x="34" y="9.6">6</text>
<text x="104" y="9.6">5</text>
<text x="174" y="9.6">4</text>
<text x="244" y="9.6">3</text>
<text x="314" y="9.6">2</text>
<text x="384" y="9.6">1</text>
<text x="6.8" y="38.7">D</text>
<text x="410.6" y="38.7">D</text>
<text x="7" y="112.9">C</text>
<text x="410.8" y="112.9">C</text>
<text x="274.4" y="154.7">2</text>
<text x="319.5" y="172">3</text>
<text x="7" y="187.1">B</text>
<text x="410.8" y="187.1">B</text>
<text x="119.4" y="248.2">PARTS LIST</text>
<text x="41.1" y="253.9">ITEM</text>
<text x="53.8" y="254">QTY</text>
<text x="77.7" y="253.9">PART NUMBER</text>
<text x="156.6" y="254">DESCRIPTION</text>
<text x="7" y="261.4">A</text>
<text x="44.7" y="259.8">1</text>
<text x="56.6" y="259.8">1</text>
<text x="64.8" y="259.8">3DOF250-V002-CHAB002</text>
<text x="119.7" y="259.8">Base, chapa 4 mm</text>
<text x="410.8" y="261.4">A</text>
<text x="44.7" y="265.6">2</text>
<text x="56.6" y="265.6">1</text>
<text x="64.8" y="265.6">3DOF250-V002-TUBASE002</text>
<text x="119.7" y="265.6">Estructura tubular de la base. Tubo de 40x30x2 mm</text>
<text x="44.7" y="271.4">3</text>
<text x="56.6" y="271.3">4</text>
<text x="64.8" y="271.4">3DOF250-V001-SPIE001</text>
<text x="119.7" y="271.4">Soporte pie, chapa 4 mm</text>
<text x="34" y="290.4">6</text>
<text x="104" y="290.4">5</text>
<text x="174" y="290.4">4</text>
<text x="244" y="290.4">3</text>
<text x="314" y="290.4">2</text>
<text x="384" y="290.4">1</text>
</g>
<g font-size="3.9">
<text x="362.8" y="58">1</text>
<text x="97.4" y="61.7">30</text>
<text x="118.9" y="80.6" transform="rotate(-90 118.9 80.6)">30</text>
<text x="24.8" y="149.8">30</text>
<text x="143.8" y="206.2" transform="rotate(-90 143.8 206.2)">48</text>
<text x="25.6" y="219.7">30</text>
<text x="113" y="219.7">30</text>
<text x="186.6" y="220.9">896,97</text>
<text x="260" y="221.4">30</text>
<text x="358.5" y="275">3DOF250-V002-ESTB004</text>
<text x="358.5" y="279.4">1013</text>
</g>
<g font-size="3.5">
<text x="145.5" y="232">La estructura tubular se soldará a ras con la parte trasera de la chapa,</text>
<text x="145.5" y="236.2">no como en la parte delantera que se deja una distancia de 30 mm.</text>
</g>
<g font-size="3.1">
<text x="312.7" y="246.8">Tolerancias para dimensiones lineales y angulares sin indicación individual</text>
<text x="312.7" y="250.4">de tolerancia, según ISO 2768-1:1989</text>
<text x="312.7" y="254">Zonas de rugosidad no especificada, Ra 3.2</text>
<text x="377.7" y="285.6">A3</text>
<text x="397" y="285.9">1 /4</text>
</g>
<g font-size="2.4">
<text x="271.2" y="244.4">MATERIAL:</text>
<text x="271.3" y="252">ACABADO SUPERFICIAL:</text>
<text x="271.3" y="254.6">Negro satinado liso</text>
<text x="271.2" y="259.7">SCALE:</text>
<text x="350.6" y="260.8">DRAWN: Raúl Rodríguez G.</text>
<text x="391.2" y="260.6">22/01/2014</text>
<text x="350.6" y="267">CHECKED: Carlos Ruiz M.</text>
<text x="391.2" y="266.7">22/01/2014</text>
<text x="350.6" y="271.4">DWG NO:</text>
<text x="350.8" y="276.9">Id. Ref:</text>
<text x="350.8" y="282.8">REV</text>
<text x="371.2" y="282.9">SIZE</text>
<text x="390.9" y="282.9">SHEET</text>
</g>
</svg>
